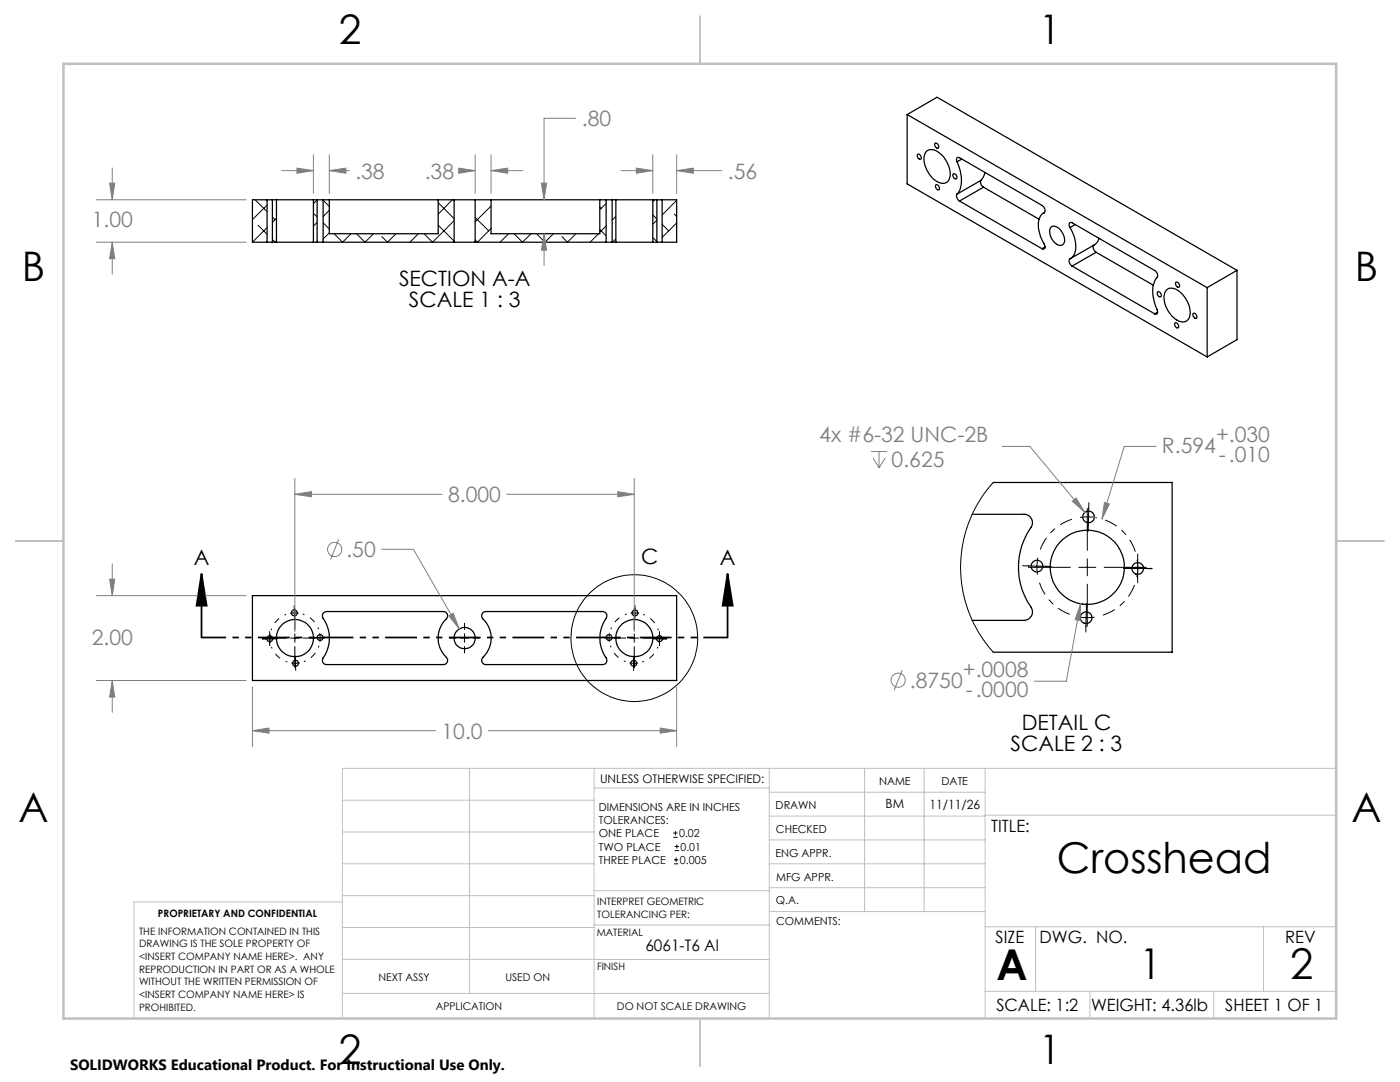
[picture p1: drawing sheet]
<svg xmlns="http://www.w3.org/2000/svg" width="279mm" height="216mm" viewBox="0 0 279 216" stroke-linecap="round" stroke-linejoin="round" font-family="sans-serif">
<g fill="none" stroke="#000" stroke-width=".25">
<path d="M53.3 39.9h1.1M53.3 39.9h-2.9v8.4h2.9M53.3 39.9v8.4M54.4 39.9v8.4M54.4 39.9h.8M55.2 39.9h7.3M55.2 39.9v8.4M62.5 39.9v8.4M62.5 39.9h.8M63.3 39.9h1.2M63.3 39.9v8.4M64.5 39.9v8.4"/>
<path d="M64.5 39.9h26.1M65.7 39.9v6.7h21.8v-6.7M90.6 39.9h4.2M90.6 39.9v8.4M94.8 39.9v8.4M94.8 39.9h26.2M98 39.9v6.7h21.7v-6.7M121 39.9h1.2M121 39.9v8.4M122.2 39.9v8.4M122.2 39.9h.7M122.9 39.9h7.4"/>
<path d="M122.9 39.9v8.4M130.3 39.9v8.4M130.3 39.9h.8M131.1 39.9h1.1M131.1 39.9v8.4M132.2 39.9h2.8v8.4h-2.8M132.2 39.9v8.4M181 22.9l59.9 34.5M181 22.9v13.8l59.9 34.5M181 22.9l6-3.5 59.9 34.5M183.2 30.8a.66 .66 0 0 1 .5 1 .68 .68 0 0 1-.5-1zM184.9 30.2a2.18 2.18 0 0 1 3 .6 5.3 5.3 0 0 1 1.6 4.7 1.51 1.51 0 0 1-2.5 .7 5.2 5.2 0 0 1-2.4-5.4z"/>
<path d="M186.5 28.6a.59 .59 0 0 1 .7 .3 .59 .59 0 0 1 0 .7 .81 .81 0 0 1-.7-1zM186.8 36.9a.66 .66 0 0 1 .6 1 .68 .68 0 0 1-.6-1zM190.3 34.7a.63 .63 0 0 1 .6 .3 .63 .63 0 0 1-.1 .7 .71 .71 0 0 1-.5-1zM191 32.3a6.7 6.7 0 0 1 .2 6.2l-.2 .2M191 38.7a1.11 1.11 0 0 0 .5 1.4M191 32.3a.48 .48 0 0 1-.1-.7 .48 .48 0 0 1 .6-.1l16.5 9.5a1.02 1.02 0 0 1 .4 1.4M191.9 31.8l-.9 .5M195.8 36a1.11 1.11 0 0 0 .5 1.4M195.8 36l-4.8 2.7M196.3 37.4l11.1 6.3M196.3 37.4l-4.8 2.7M196.6 34.4l-.3 .9-.5 .7"/>
<path d="M53.3 48.3h1.1M54.4 48.3h.8M55.2 48.3h7.3M62.5 48.3h.8M63.3 48.3h1.2M64.5 48.3h26.1M90.6 48.3h4.2M94.8 48.3h26.2M121 48.3h1.2M122.2 48.3h.7M122.9 48.3h7.4M130.3 48.3h.8"/>
<path d="M131.1 48.3h1.1M191.5 40.1l16.5 9.5M208.4 42.4a3.2 3.2 0 0 0-1 3.7l.2 1.1 1 1.9-.2 .5h-.4M208.4 42.4l-.1 .1M208.6 49.3l-.6 .3M209.8 45.3a1.43 1.43 0 0 1 2 .8 2.16 2.16 0 0 1 .3 2.7 1.6 1.6 0 0 1-2.1-1 2.34 2.34 0 0 1-.2-2.5zM213.5 45.4l-.1-.8 .4-.2 16.6 9.6a1.03 1.03 0 0 1 .3 1.6 6.7 6.7 0 0 0 .2 6.2 .48 .48 0 0 1 .2 .6 .48 .48 0 0 1-.7 .2M213.5 45.4a5.8 5.8 0 0 1 .8 5.6l-.5 .5a.88 .88 0 0 0-.4 .8 .88 .88 0 0 0 .6 .8M214 53.1l16.4 9.5M214.6 44.8l-1.1 .6M218.3 48.9a1.04 1.04 0 0 0 .5 1.4M218.8 50.3l11.4 6.6"/>
<path d="M218.8 50.3l-4.8 2.8M219.4 47.6l-.3 .6-.5 .5-5 2.9M231 58.3a.58 .58 0 0 1 .6 .1 .58 .58 0 0 1 .2 .7 .48 .48 0 0 1-.6 0 .48 .48 0 0 1-.2-.5zM232.8 57.9a2.13 2.13 0 0 1 2.9 .6 4.6 4.6 0 0 1 1.4 5.2 1.77 1.77 0 0 1-2.5 0 5.3 5.3 0 0 1-2.2-5.3zM234.7 56.3a.66 .66 0 0 1 .6 1 .68 .68 0 0 1-.6-1zM240.9 57.4v13.8M246.9 53.9v13.9l-6 3.4M246.9 53.9l-6 3.5M231 62.3l-.6 .3M234.5 64.4a.66 .66 0 0 1 .6 1 .68 .68 0 0 1-.6-1zM238.2 62.5a.66 .66 0 0 1 .5 1 .71 .71 0 0 1-.5-1zM198.2 96.3h35.7v33.8h-35.7"/>
<path d="M50.4 118.9h84.6v16.9h-84.6zM194 102.6h10.4a1.67 1.67 0 0 1 1.5 .9 1.67 1.67 0 0 1-.2 1.8 14.1 14.1 0 0 0 .3 16.2 1.67 1.67 0 0 1-1.6 2.3h-10.4M64.6 122.3l.6-.3h23.3a.85 .85 0 0 1 .8 .6 .85 .85 0 0 1-.2 .9 5.4 5.4 0 0 0 .1 7.8l.1 .3a.86 .86 0 0 1-.8 1h-23.3a.84 .84 0 0 1-.8-.4 .84 .84 0 0 1 .1-.9 7 7 0 0 0-.1-8.1l-.1-.5zM96.3 122.3l.6-.3h23.4a.84 .84 0 0 1 .7 .5 .84 .84 0 0 1 0 .9 7 7 0 0 0 .1 8.1v.4l-.2 .5-.6 .2h-23.4a.83 .83 0 0 1-.7-.5 .83 .83 0 0 1 .2-.9 5.4 5.4 0 0 0-.2-7.9l-.1-.5z"/>
<circle cx="206.9" cy="113" r="1.17"/>
<circle cx="217" cy="113.2" r="7.4"/>
<circle cx="217.2" cy="103.1" r="1.17"/>
<circle cx="227" cy="113.4" r="1.18"/>
<circle cx="53.8" cy="127.4" r=".58"/>
<circle cx="58.7" cy="122.3" r=".58"/>
<circle cx="58.9" cy="127.3" r="3.7"/>
<circle cx="59" cy="132.3" r=".58"/>
<circle cx="63.9" cy="127.2" r=".57"/>
<circle cx="92.7" cy="127.3" r="2.11"/>
<circle cx="121.6" cy="127.2" r=".57"/>
<circle cx="126.5" cy="132.3" r=".58"/>
<circle cx="126.6" cy="127.3" r="3.7"/>
<circle cx="126.7" cy="122.3" r=".58"/>
<circle cx="131.6" cy="127.4" r=".58"/>
<circle cx="216.8" cy="123.3" r="1.16"/>
</g>
<g fill="none" stroke="#000" stroke-width=".2">
<path d="M50.9 39.9l2.4 2.3M63.3 39.9l-.8 .7M64.5 39.9l1.2 1.3M90.3 39.9l-2.8 2.8M122.8 39.9l.1 .1M130.7 39.9l-.4 .4M135 40l-2.8 2.9M51.5 44.9l1.8 1.8M53.3 40.9l-2.9 2.9M53.3 45.4l-2.9 2.9M54.4 47.8l.5 .5 .3-.3M54.4 43.3l.5 .5"/>
<path d="M55.2 43.6l-.8 .7M62.7 42.7l.6 .6M63.3 44.4l-.8 .7M64.5 44.4l1.2 1.3M65.7 41.9l-1.2 1.3M65.7 46.5l-1.2 1.2M66.7 46.6l1.7 1.7 1.7-1.7M71.2 46.6l1.6 1.7 1.7-1.7M79 46.6l-1.7 1.7-1.1-1.1M83.5 46.6l-1.7 1.7M87.5 40.5l3.1 3.1M87.5 44.9l3.1 3.2"/>
<path d="M90.6 44l-4.3 4.3-1.7-1.7M94.8 43.4l2.7 2.7M98 41.1l-3.2 3.2M98 45.6l-2.7 2.7-.5-.4M101.5 46.6l-1.7 1.7M102.6 46.6l1.7 1.7 1.7-1.7M107.1 46.6l1.7 1.7 1.7-1.7M114.9 46.6l-1.7 1.7-1.1-1.1M119.5 46.6l-1.7 1.7M119.7 45.8l1.3 1.3M119.7 41.3l.3 .3M121 40.6l-1.3 1.3"/>
<path d="M121 45.1l-1.3 1.3M122.9 43.2l-.7 .7M122.9 47.7l-.7 .6v-.1M130.3 47.4l.8 .8M130.3 42.9l.8 .8M131.1 44l-.8 .7M132.2 44.8l1.3 1.3M134.6 42.7l.4 .5M135 44.5l-2.8 2.9M198.2 96.3l-1.4 1.6-1.4 2.2-.9 1.5-1.2 2.7-1.1 3.9-.5 4.6 .1 2.3 .3 2.5 .4 2.1 .8 2.4 1 2.4 1.1 1.8 1.3 2 1.5 1.8M204.1 112.9l5.7 .1M205.2 113.2h8.4"/>
<path d="M207.1 111.3l-.2 1.4 .1 2M215.3 113.2h3.4M215.5 103.3l2.2-.1 1.2 .1M217 101.5v8.3M217 111.5v3.4M217 116.6v8.4M217.3 100.3l-.1 5.7M220.4 113.2h8.3M224.2 113.4h5.7M224.2 113.3l5.7 .2M226.9 111.7l.1 2.1-.1 1.3M227 110.6v5.7"/>
<path d="M53 127.5h-.6h2.9M53 127.3h4.1M53.8 127.5l.1 .8M53.8 126v2.9M53.9 126.6l-.1 .9M55.3 127.4l-1.5 .1M58 127.3h1.7M58.1 132.3l.9 .1M58.7 120.9v1.4M58.7 122.3l-.8 .1M58.7 122.3h.9M58.7 122.3l.1 1.4"/>
<path d="M58.8 121.5v4.1M58.8 126.5v1.7M58.8 129v4.2M58.9 130.9l.1 1.5M59 132.4v1.4M59.8 132.3l-.8 .1M60.5 127.3h4.2M63.8 126.4l.1 .8M63.9 127.2v.9M63.9 127.2h-1.5M65.3 127.2h-1.4M89.7 127.3h1.3"/>
<path d="M91.9 127.3h1.7M92.7 124.4v1.2M92.7 126.5v1.7M92.7 129v1.3M94.4 127.3h1.3M120.1 127.2h1.5M120.7 127.3h4.2M121.6 127.2v.9M121.6 127.2h1.4M121.7 126.4l-.1 .8M125.6 132.3l.9 .1M125.7 127.3h1.7"/>
<path d="M126.5 132.4l-.1 1.4M126.5 130.9v1.5M126.6 121.5v4.1M126.6 126.5v1.7M126.6 129v4.2M126.7 122.3h-.8M126.7 122.3l.9 .1M126.7 122.3v1.4M126.8 120.9l-.1 1.4M127.3 132.3l-.8 .1M128.3 127.3h4.2M130.2 127.5h2.9h-.6"/>
<path d="M130.2 127.4l1.4 .1M131.6 126.6v.9M131.6 127.5l-.1 .8M131.6 126v2.9M215.1 123l1.6 .3M216.7 123.3v2.8M216.8 120.4l-.1 2.9M218.4 123.2l-1.7 .1M134.4 167.1h.8M134.4 166.2h.8M134.5 172.4h.9M134.5 171.6h.9"/>
<path d="M134.7 169.7h.8M134.7 168.9h.8M134.8 165.8v.9M134.9 171.1v.9M135.1 168.5v.8"/>
<circle cx="126.6" cy="127.3" r="12.6"/>
</g>
<g fill="none" stroke="#808080" stroke-width=".2">
<path d="M19.2 39.9h29.9M21.9 36.5h1l-.5 3.4zM22.4 33.5v6.4M56.2 34h6.3M59.3 33.5l3.2 .5-3.2 .6zM62.5 30.9v7.7M65.7 34l3.3-.5v1.1zM65.7 34h4M65.7 30.9v7.7M91.5 33.5l3.3 .5-3.3 .6zM91.8 34h3M94.8 30.9v7.7"/>
<path d="M98 34l3.3-.5v1.1zM98 30.9v7.7M98 34h6.4M108.1 36.5h1l-.5 3.4zM114.9 23.6h-6.3v16.3M123.9 34h6.4M127 33.5l3.3 .5-3.3 .6zM130.3 30.9v7.7M135 34l3.4-.5v1.1zM135 30.9v7.7M135 34h9.1M19.2 48.3h29.9"/>
<path d="M22.4 48.3l.5 3.3h-1zM22.4 48.3v6.4M108.6 46.6l.5 3.3h-1zM108.6 46.6v6.4M58.8 98.6l3.4-.5v1zM58.8 95.5v30.5M58.8 98.6h29.4M101.1 98.6h25.5M123.3 98.1l3.3 .5-3.3 .5zM126.6 95.5v30.5M173.8 90.1h3.3M174.2 91.4l1.2 1.9"/>
<path d="M175.4 90.1v3.2M176.7 91.4l-1.3 1.9M200 89.1h5.5l11 13.1M230.7 89.1h-6.3l-4.5 14.5M19.2 118.9h29.9M21.9 115.6h1l-.5 3.3zM22.4 112.5v6.4M67.6 107.6l-1.6 4.1M76.2 109.6h6.3l9.2 15.9M214 100l.8-.6 1.7 2.8zM216.9 103.2l1.9 .1M220.4 100.3l1 .3-1.5 3z"/>
<path d="M19.2 135.8h29.9M22.4 135.8l.5 3.3h-1zM22.4 135.8v6.3M50.4 137.1v11.9M89.6 122.9l.9-.5 1.2 3.1zM135 137.1v11.9M180.1 133.7l-1.7 4.1M215.7 120.5l-.2 3.3-.9-.2zM215.7 120.5l-2.9 15.4h-6.4M50.4 145.8l3.3-.5v1zM50.4 145.8h36.5M97.5 145.8h37.5"/>
<path d="M131.8 145.3l3.2 .5-3.2 .5z"/>
<circle cx="66.8" cy="109.6" r="1.42"/>
<circle cx="179.3" cy="135.7" r="1.41"/>
</g>
<path d="M54.2 129.1a5 5 0 0 0 3.1 3M57.1 122.6a5 5 0 0 0-3 3.2M60.7 132a5 5 0 0 0 3-3.1M63.6 125.5a5 5 0 0 0-3.2-3M121.8 128.9a5 5 0 0 0 3 3.1M125.1 122.5a5 5 0 0 0-3.2 3M128.2 132.1a5 5 0 0 0 3.1-3M131.4 125.8a5 5 0 0 0-3-3.2" fill="none" stroke="#000" stroke-width=".2" stroke-dasharray="15.2 1.3 1.3 1.3" stroke-dashoffset="14.9" stroke-linecap="butt"/>
<path d="M207.5 116.3a10.1 10.1 0 0 0 6 6.3M213.9 103.6a10.1 10.1 0 0 0-6.3 6M226.6 110.1a10.1 10.1 0 0 0-6-6.3M220.1 122.7a10.1 10.1 0 0 0 6.3-6" fill="none" stroke="#000" stroke-width=".2" stroke-dasharray="15.2 1.3 1.3 1.3" stroke-dashoffset="12.6" stroke-linecap="butt"/>
<path d="M40.2 114.5l1 6.4h-2zM40.2 114.5v12.7M145.2 114.5l1 6.4h-2zM145.2 114.5v12.7" fill="none" stroke="#000" stroke-width=".35"/>
<path d="M145.2 127.2h-104.9" fill="none" stroke="#000" stroke-width=".35" stroke-dasharray="6.3 1.3 1.3 1.3 1.3 1.3" stroke-dashoffset="1.5" stroke-linecap="butt"/>
<g fill="none" stroke="#c0c0c0" stroke-width=".2">
<path d="M68.3 159.7h50.3M93.7 153.3v44.9M118.6 153.3v49.9M118.6 157.2h34.9M153.5 153.3v49.9M153.5 158.1h43.1M172.5 153.3v28.6M184.4 153.3v28.6M196.6 153.3v49.9M266.7 153.3h-198.4v49.9M68.3 178.7h50.3M68.3 172.4h50.3"/>
<path d="M68.3 166h50.3M68.3 180h-41.6v23.2M118.6 177.7h35M153.5 167.6h43.1M153.5 162.8h43.1M153.5 172.4h43.1M153.5 177.1h43.1M196.6 162.7h70.1M68.3 198.2h85.2M68.3 191.4l85.2 .1M68.3 185.1h50.3M118.6 184.6h35"/>
<path d="M153.6 181.9h43M196.6 197.8h70.1M196.6 184.9h70.1M206.7 184.9v12.9M217.5 197.8v5.4M242.2 197.8v5.4M252.2 184.9v12.9"/>
</g>
<path d="M139.7 3.2v9.5M3.1 107.9h9.6M266.7 107.9h9.5M139.7 203.2v9.6" fill="none" stroke="#c0c0c0" stroke-width=".25"/>
<path d="M12.7 12.7h254v190.5h-254z" fill="none" stroke="#c0c0c0" stroke-width=".5"/>
<path d="M145.2 114.5l1 6.4h-2zM40.2 114.5l1 6.4h-2z" fill="#000"/>
<path d="M50.4 145.8l3.3-.5v1zM131.8 145.3l3.2 .5-3.2 .5zM89.6 122.9l2.1 2.6-1.2-3.1zM58.8 98.6l3.4-.5v1zM123.3 98.1l3.3 .5-3.3 .5zM21.9 115.6h1l-.5 3.3zM22.4 135.8l.5 3.3h-1zM108.6 46.6l.5 3.3h-1zM108.1 36.5h1l-.5 3.4zM91.5 33.5l3.3 .5-3.3 .6zM98 34l3.3-.5v1.1zM59.3 33.5l3.2 .5-3.2 .6zM65.7 34l3.3-.5v1.1zM127 33.5l3.3 .5-3.3 .6zM135 34l3.4-.5v1.1zM21.9 36.5h1l-.5 3.4zM22.4 48.3l.5 3.3h-1zM220.4 100.3l-.5 3.3 1.5-3zM214 100l2.5 2.2-1.7-2.8zM215.7 120.5l-1.1 3.1 .9 .2z" fill="#808080"/>
<g font-size="8.5">
<text x="210.9" y="174.2">Crosshead</text>
<text x="198.9" y="195.5">A</text>
<text x="227.5" y="195.4">1</text>
<text x="257.5" y="195.4">2</text>
</g>
<g font-size="8.1">
<text x="67.6" y="8.9">2</text>
<text x="207.3" y="8.9">1</text>
<text x="4.4" y="56.1">B</text>
<text x="270.4" y="56.1">B</text>
<text x="3.7" y="164.1">A</text>
<text x="269.7" y="164.1">A</text>
<text x="67.6" y="212.4">2</text>
<text x="207.3" y="212.4">1</text>
</g>
<g font-size="4.2" fill="#808080">
<text x="116.1" y="25.2">.80</text>
<text x="70.9" y="35.6">.38</text>
<text x="84.8" y="35.6">.38</text>
<text x="145.3" y="35.6">.56</text>
<text x="18.3" y="45.3">1.00</text>
<text x="163.5" y="88.1">4x #6-32 UNC-2B</text>
<text x="242.7" y="88.1">+.030</text>
<text x="177.9" y="93.2">0.625</text>
<text x="231.9" y="90.4">R.594</text>
<text x="243.3" y="92.2">-.010</text>
<text x="89.4" y="100.2">8.000</text>
<text x="69.1" y="111.2">.50</text>
<text x="18.3" y="128.8">2.00</text>
<text x="181.6" y="137.3">.8750</text>
<text x="192.2" y="135">+.0008</text>
<text x="192.7" y="139.1">-.0000</text>
<text x="88.1" y="147.4">10.0</text>
</g>
<g font-size="4.2">
<text x="79.6" y="57.2">SECTION A-A</text>
<text x="81.6" y="61.3">SCALE 1 : 3</text>
<text x="38.7" y="112.7">A</text>
<text x="128" y="112.5">C</text>
<text x="143.7" y="112.7">A</text>
<text x="201.7" y="149.8">SCALE 2 : 3</text>
<text x="203.9" y="145.6">DETAIL C</text>
</g>
<g font-size="3.4">
<text x="197.8" y="166">TITLE:</text>
<text x="198.7" y="188.1">SIZE</text>
<text x="207.5" y="188.1">DWG. NO.</text>
<text x="256.5" y="188.2">REV</text>
<text x="198.8" y="201.7">SCALE: 1:2</text>
<text x="217.7" y="201.8">WEIGHT: 4.36lb</text>
<text x="244.5" y="201.7">SHEET 1 OF 1</text>
</g>
<text font-size="3.2" x="128.8" y="189.8">6061-T6 Al</text>
<text font-size="3" x="14" y="213.5">SOLIDWORKS Educational Product. For Instructional Use Only.</text>
<g font-size="2.5">
<text x="176.7" y="161.3">BM</text>
<text x="185.5" y="161.4">11/11/26</text>
</g>
<text font-size="2.4" x="119.8" y="156.2">UNLESS OTHERWISE SPECIFIED:</text>
<g font-size="2.2">
<text x="119.5" y="161.8">DIMENSIONS ARE IN INCHES</text>
<text x="154.8" y="161.4">DRAWN</text>
<text x="175.4" y="156.6">NAME</text>
<text x="187.9" y="156.7">DATE</text>
<text x="119.5" y="164.4">TOLERANCES:</text>
<text x="119.5" y="167.1">ONE PLACE</text>
<text x="135.5" y="167.1">0.02</text>
<text x="154.9" y="166.3">CHECKED</text>
<text x="119.5" y="169.7">TWO PLACE</text>
<text x="119.5" y="172.4">THREE PLACE</text>
<text x="135.7" y="172.4">0.005</text>
<text x="135.8" y="169.7">0.01</text>
<text x="154.8" y="170.9">ENG APPR.</text>
<text x="154.9" y="175.7">MFG APPR.</text>
<text x="154.9" y="180.4">Q.A.</text>
<text x="154.9" y="184.6">COMMENTS:</text>
</g>
<g font-size="2.1">
<text x="75.5" y="195.7">NEXT ASSY</text>
<text x="100.9" y="195.7">USED ON</text>
<text x="86.9" y="201.5">APPLICATION</text>
<text x="123.1" y="201.6">DO NOT SCALE DRAWING</text>
</g>
<g font-size="2">
<text x="31.5" y="182.9">PROPRIETARY AND CONFIDENTIAL</text>
<text x="119.2" y="180.6">INTERPRET GEOMETRIC</text>
<text x="119.2" y="183.1">TOLERANCING PER:</text>
<text x="27.8" y="186.5">THE INFORMATION CONTAINED IN THIS</text>
<text x="27.8" y="189">DRAWING IS THE SOLE PROPERTY OF</text>
<text x="27.8" y="191.6">&lt;INSERT COMPANY NAME HERE&gt;. ANY</text>
<text x="119.1" y="186.7">MATERIAL</text>
<text x="27.8" y="194.1">REPRODUCTION IN PART OR AS A WHOLE</text>
<text x="27.8" y="196.6">WITHOUT THE WRITTEN PERMISSION OF</text>
<text x="119.1" y="193.5">FINISH</text>
<text x="27.8" y="199.1">&lt;INSERT COMPANY NAME HERE&gt; IS</text>
<text x="27.8" y="201.7">PROHIBITED.</text>
</g>
</svg>
